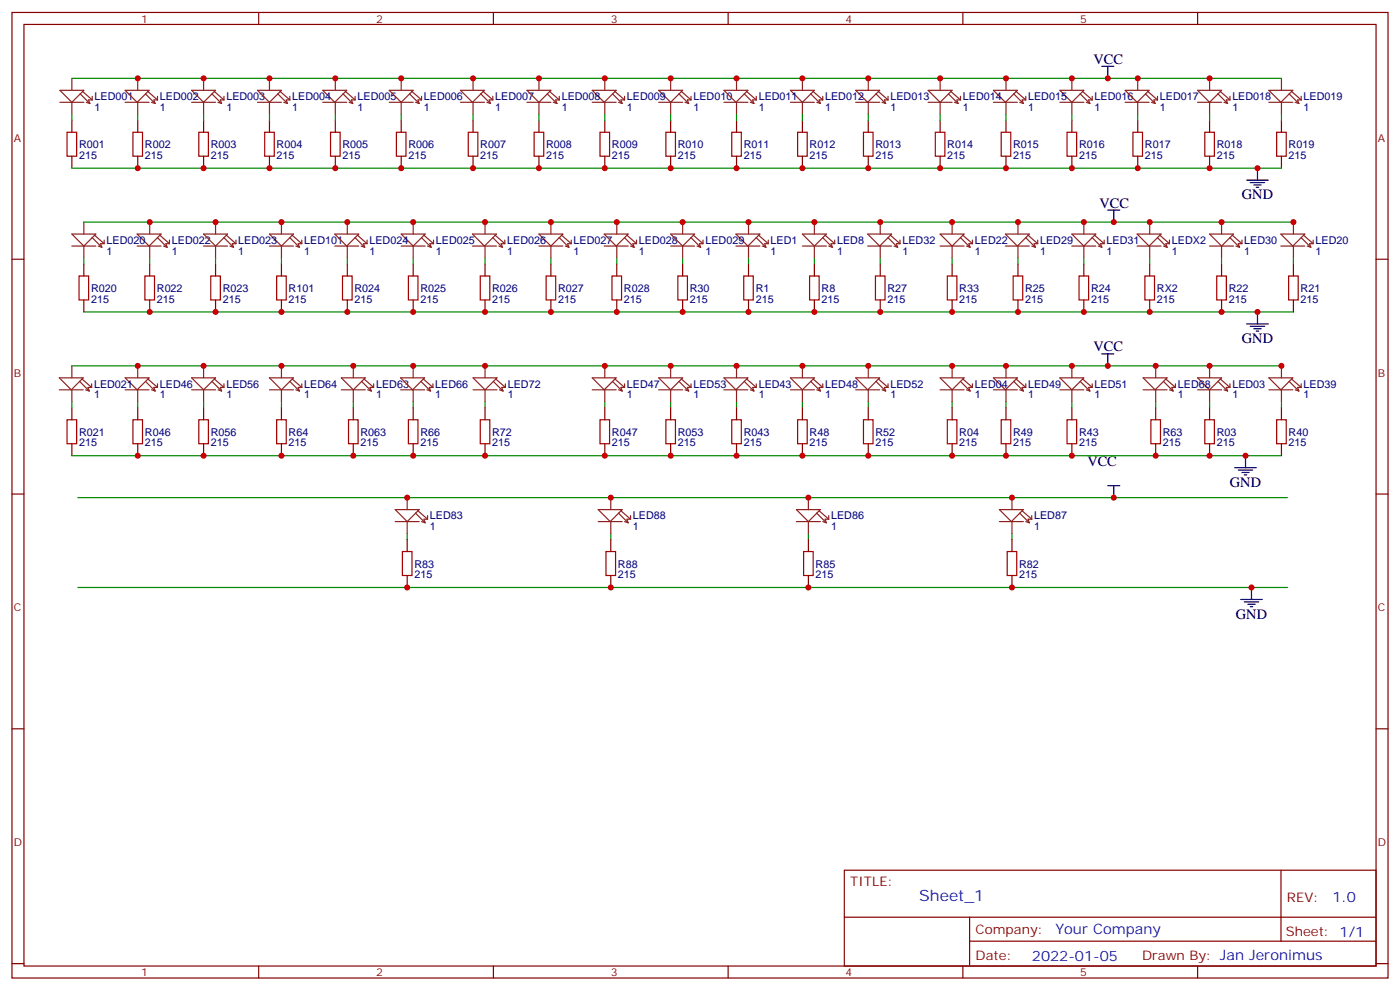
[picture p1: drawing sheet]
<svg xmlns="http://www.w3.org/2000/svg" width="412mm" height="292mm" viewBox="0 0 412 292" stroke-linecap="round" stroke-linejoin="round" font-family="sans-serif">
<g fill="none" stroke="#870000" stroke-width=".35">
<path d="M3.5 3.7h405.4v284.3h-405.4zM7.1 7.2h398.2v277.3h-398.2zM76.2 3.7v3.5M145.3 3.7v3.5M214.5 3.7v3.5M283.6 3.7v3.5M352.8 3.7v3.5M21.2 35.4v3.5M40.6 35.4v3.5M60 35.4v3.5M79.4 35.4v3.5M98.8 35.4v3.5"/>
<path d="M118.2 35.4v3.5M139.3 35.4v3.5M158.7 35.4v3.5M178.2 35.4v3.5M197.6 35.4v3.5M217 35.4v3.5M236.4 35.4v3.5M255.8 35.4v3.5M276.9 35.4v3.5M296.3 35.4v3.5M315.7 35.4v3.5M335.1 35.4v3.5"/>
<path d="M356.3 35.4v3.5M377.5 35.4v3.5M21.2 46v3.5M40.6 46v3.5M60 46v3.5M79.4 46v3.5M98.8 46v3.5M118.2 46v3.5M139.3 46v3.5M158.7 46v3.5M178.2 46v3.5M197.6 46v3.5"/>
<path d="M217 46v3.5M236.4 46v3.5M255.8 46v3.5M276.9 46v3.5M296.3 46v3.5M315.7 46v3.5M335.1 46v3.5M356.3 46v3.5M377.5 46v3.5M3.5 76.3h3.6M24.7 77.8v3.5M44.1 77.8v3.5"/>
<path d="M63.5 77.8v3.5M82.9 77.8v3.5M102.3 77.8v3.5M121.7 77.8v3.5M142.9 77.8v3.5M162.3 77.8v3.5M181.7 77.8v3.5M201.1 77.8v3.5M220.5 77.8v3.5M239.9 77.8v3.5M259.3 77.8v3.5M280.5 77.8v3.5"/>
<path d="M299.9 77.8v3.5M319.3 77.8v3.5M338.7 77.8v3.5M359.8 77.8v3.5M381 77.8v3.5M405.3 76.3h3.6M24.7 88.3v3.6M44.1 88.3v3.6M63.5 88.3v3.6M82.9 88.3v3.6M102.3 88.3v3.6M121.7 88.3v3.6"/>
<path d="M142.9 88.3v3.6M162.3 88.3v3.6M181.7 88.3v3.6M201.1 88.3v3.6M220.5 88.3v3.6M239.9 88.3v3.6M259.3 88.3v3.6M280.5 88.3v3.6M299.9 88.3v3.6M319.3 88.3v3.6M338.7 88.3v3.6M359.8 88.3v3.6"/>
<path d="M381 88.3v3.6M21.2 120.1v3.5M21.2 130.7v3.5M40.6 120.1v3.5M40.6 130.7v3.5M60 120.1v3.5M60 130.7v3.5M82.9 120.1v3.5M82.9 130.7v3.5M104.1 120.1v3.5M104.1 130.7v3.5M121.7 120.1v3.5"/>
<path d="M121.7 130.7v3.5M142.9 120.1v3.5M142.9 130.7v3.5M178.2 120.1v3.5M178.2 130.7v3.5M197.6 120.1v3.5M197.6 130.7v3.5M217 120.1v3.5M217 130.7v3.5M236.4 120.1v3.5M236.4 130.7v3.5M255.8 120.1v3.5"/>
<path d="M255.8 130.7v3.5M280.5 120.1v3.5M280.5 130.7v3.5M296.3 120.1v3.5M296.3 130.7v3.5M315.7 120.1v3.5M315.7 130.7v3.5M340.4 120.1v3.5M340.4 130.7v3.5M356.3 120.1v3.5M356.3 130.7v3.5M377.5 120.1v3.5"/>
<path d="M377.5 130.7v3.5M3.5 145.5h3.6M119.9 158.9v3.5M179.9 158.9v3.5M238.1 158.9v3.5M298.1 158.9v3.5M405.3 145.5h3.6M119.9 169.5v3.5M179.9 169.5v3.5M238.1 169.5v3.5M298.1 169.5v3.5M3.5 214.6h3.6"/>
<path d="M405.3 214.6h3.6M248.7 256.3h156.6v28.2h-156.6zM377.3 256.3v20.9M248.7 270.1h156.5M285.6 277.2h119.6M285.6 270.1v14.1M3.5 283.8h3.6M76.2 284.5v3.5M145.3 284.5v3.5M214.5 284.5v3.5M283.6 284.5v3.5M352.8 284.5v3.5"/>
<path d="M405.3 283.8h3.6"/>
</g>
<g fill="none" stroke="#8c2424" stroke-width=".35">
<path d="M17.6 26.6h7.1l-3.5 3.5zM17.6 30.1h7.1M21.2 23.1v3.5M21.2 30.1v3.6M23.6 27.7l2.9 2.8M24.3 27l2.9 2.4M25.4 30.1l1.1 .4M27.2 28.4v1M27.2 29.4h-1.1l.4 1.1M36.9 26.6h7l-3.5 3.5zM36.9 30.1h7M40.6 23.1v3.5"/>
<path d="M40.6 30.1v3.6M42.9 27.7l2.8 2.8M43.6 27l2.8 2.4M44.6 30.1l1.1 .4M46.4 29.4h-1.1l.4 1.1M46.4 28.4v1M56.4 26.6h7.1l-3.5 3.5zM56.4 30.1h7.1M60 23.1v3.5M60 30.1v3.6M62.4 27.7l2.9 2.8M63.1 27l2.9 2.4"/>
<path d="M64.2 30.1l1.1 .4M66 29.4h-1.1l.4 1.1M66 28.4v1M75.8 26.6h7.1l-3.5 3.5zM75.8 30.1h7.1M79.4 23.1v3.5M79.4 30.1v3.6M81.8 27.7l2.9 2.8M82.5 27l2.9 2.4M83.6 30.1l1.1 .4M85.4 29.4h-1.1l.4 1.1M85.4 28.4v1"/>
<path d="M95.1 26.6h7l-3.5 3.5zM95.1 30.1h7M98.8 23.1v3.5M98.8 30.1v3.6M101.1 27.7l2.8 2.8M101.8 27l2.8 2.4M102.8 30.1l1.1 .4M104.6 29.4h-1.1l.4 1.1M104.6 28.4v1M114.7 26.6h7l-3.5 3.5zM114.7 30.1h7M118.2 23.1v3.5"/>
<path d="M118.2 30.1v3.6M120.6 27.7l2.9 2.8M121.4 27l2.8 2.4M122.4 30.1l1.1 .4M124.2 29.4h-1.1l.4 1.1M124.2 28.4v1M135.6 26.6h7.1l-3.5 3.5zM135.6 30.1h7.1M139.3 23.1v3.5M139.3 30.1v3.6M141.6 27.7l2.9 2.8M142.3 27l2.9 2.4"/>
<path d="M143.4 30.1l1.1 .4M145.2 29.4h-1.1l.4 1.1M145.2 28.4v1M155.2 26.6h7.1l-3.6 3.5zM155.2 30.1h7.1M158.7 23.1v3.5M158.7 30.1v3.6M161.2 27.7l2.8 2.8M161.9 27l2.8 2.4M163 30.1l1 .4M164.7 29.4h-1l.3 1.1M164.7 28.4v1"/>
<path d="M174.4 26.6h7.1l-3.5 3.5zM174.4 30.1h7.1M178.2 23.1v3.5M178.2 30.1v3.6M180.4 27.7l2.9 2.8M181.2 27l2.8 2.4M182.2 30.1l1.1 .4M184 29.4h-1.1l.4 1.1M184 28.4v1M194 26.6h7.1l-3.5 3.5zM194 30.1h7.1M197.6 23.1v3.5"/>
<path d="M197.6 30.1v3.6M200 27.7l2.8 2.8M200.7 27l2.9 2.4M201.8 30.1l1 .4M203.6 29.4h-1.1l.3 1.1M203.6 28.4v1M213.3 26.6h7l-3.5 3.5zM213.3 30.1h7M217 23.1v3.5M217 30.1v3.6M219.3 27.7l2.8 2.8M220 27l2.8 2.4"/>
<path d="M221 30.1l1.1 .4M222.8 29.4h-1.1l.4 1.1M222.8 28.4v1M232.8 26.6h7.1l-3.5 3.5zM232.8 30.1h7.1M236.4 23.1v3.5M236.4 30.1v3.6M238.8 27.7l2.9 2.8M239.5 27l2.9 2.4M240.6 30.1l1.1 .4M242.4 29.4h-1.1l.4 1.1M242.4 28.4v1"/>
<path d="M252.1 26.6h7l-3.5 3.5zM252.1 30.1h7M255.8 23.1v3.5M255.8 30.1v3.6M258.1 27.7l2.8 2.8M258.8 27l2.8 2.4M259.8 30.1l1.1 .4M261.6 29.4h-1.1l.4 1.1M261.6 28.4v1M273.4 26.6h7.1l-3.6 3.5zM273.4 30.1h7.1M276.9 23.1v3.5"/>
<path d="M276.9 30.1v3.6M279.4 27.7l2.8 2.8M280.1 27l2.8 2.4M281.2 30.1l1 .4M282.9 29.4h-1l.3 1.1M282.9 28.4v1M292.6 26.6h7.1l-3.5 3.5zM292.6 30.1h7.1M296.3 23.1v3.5M296.3 30.1v3.6M298.6 27.7l2.8 2.8M299.3 27l2.9 2.4"/>
<path d="M300.4 30.1l1 .4M302.2 29.4h-1.1l.3 1.1M302.2 28.4v1M312.2 26.6h7.1l-3.6 3.5zM312.2 30.1h7.1M315.7 23.1v3.5M315.7 30.1v3.6M318.2 27.7l2.8 2.8M318.9 27l2.8 2.4M320 30.1l1 .4M321.7 29.4h-1l.3 1.1M321.7 28.4v1"/>
<path d="M331.4 26.6h7.1l-3.5 3.5zM331.4 30.1h7.1M335.1 23.1v3.5M335.1 30.1v3.6M337.4 27.7l2.9 2.8M338.1 27l2.9 2.4M339.2 30.1l1.1 .4M341 29.4h-1.1l.4 1.1M341 28.4v1M352.8 26.6h7l-3.5 3.5zM352.8 30.1h7M356.3 23.1v3.5"/>
<path d="M356.3 30.1v3.6M358.8 27.7l2.8 2.8M359.5 27l2.8 2.4M360.5 30.1l1.1 .4M362.3 29.4h-1.1l.4 1.1M362.3 28.4v1M373.8 26.6h7l-3.5 3.5zM373.8 30.1h7M377.5 23.1v3.5M377.5 30.1v3.6M379.8 27.7l2.8 2.8M380.5 27l2.8 2.4"/>
<path d="M381.5 30.1l1.1 .4M383.3 29.4h-1.1l.4 1.1M383.3 28.4v1M21.2 68.9h7l-3.5 3.6zM21.2 72.5h7M24.7 65.4v3.5M24.7 72.5v3.5M27.2 70l2.8 2.8M27.9 69.3l2.8 2.5M28.9 72.5l1.1 .3M30.7 71.8h-1.1l.4 1M30.7 70.7v1.1"/>
<path d="M40.4 68.9h7l-3.5 3.6zM40.4 72.5h7M44.1 65.4v3.5M44.1 72.5v3.5M46.4 70l2.8 2.8M47.1 69.3l2.8 2.5M48.2 72.5l1 .3M49.9 71.8h-1l.3 1M49.9 70.7v1.1M60 68.9h7l-3.5 3.6zM60 72.5h7M63.5 65.4v3.5"/>
<path d="M63.5 72.5v3.5M66 70l2.8 2.8M66.7 69.3l2.8 2.5M67.7 72.5l1.1 .3M69.5 71.8h-1.1l.4 1M69.5 70.7v1.1M79.4 68.9h7l-3.5 3.6zM79.4 72.5h7M82.9 65.4v3.5M82.9 72.5v3.5M85.4 70l2.8 2.8M86.1 69.3l2.8 2.5"/>
<path d="M87.1 72.5l1.1 .3M88.9 70.7v1.1M88.9 71.8h-1.1l.4 1M98.6 68.9h7.1l-3.6 3.6zM98.6 72.5h7.1M102.3 65.4v3.5M102.3 72.5v3.5M104.6 70l2.8 2.8M105.3 69.3l2.8 2.5M106.4 72.5l1 .3M108.1 71.8h-1l.3 1M108.1 70.7v1.1"/>
<path d="M118.2 68.9h7l-3.5 3.6zM118.2 72.5h7M121.7 65.4v3.5M121.7 72.5v3.5M124.2 70l2.8 2.8M124.9 69.3l2.8 2.5M125.9 72.5l1.1 .3M127.7 71.8h-1.1l.4 1M127.7 70.7v1.1M139.2 68.9h7l-3.5 3.6zM139.2 72.5h7M142.9 65.4v3.5"/>
<path d="M142.9 72.5v3.5M145.2 70l2.8 2.8M145.9 69.3l2.8 2.5M146.9 72.5l1.1 .3M148.7 71.8h-1.1l.4 1M148.7 70.7v1.1M158.7 68.9h7.1l-3.5 3.6zM158.7 72.5h7.1M162.3 65.4v3.5M162.3 72.5v3.5M164.7 70l2.9 2.8M165.5 69.3l2.8 2.5"/>
<path d="M166.5 72.5l1.1 .3M168.3 71.8h-1.1l.4 1M168.3 70.7v1.1M178 68.9h7l-3.5 3.6zM178 72.5h7M181.7 65.4v3.5M181.7 72.5v3.5M184 70l2.8 2.8M184.7 69.3l2.8 2.5M185.7 72.5l1.1 .3M187.5 71.8h-1.1l.4 1M187.5 70.7v1.1"/>
<path d="M197.6 68.9h7l-3.5 3.6zM197.6 72.5h7M201.1 65.4v3.5M201.1 72.5v3.5M203.6 70l2.8 2.8M204.3 69.3l2.8 2.5M205.3 72.5l1.1 .3M207.1 71.8h-1.1l.4 1M207.1 70.7v1.1M216.8 68.9h7l-3.5 3.6zM216.8 72.5h7M220.5 65.4v3.5"/>
<path d="M220.5 72.5v3.5M222.8 70l2.8 2.8M223.5 69.3l2.8 2.5M224.5 72.5l1.1 .3M226.3 71.8h-1.1l.4 1M226.3 70.7v1.1M236.4 68.9h7l-3.5 3.6zM236.4 72.5h7M239.9 65.4v3.5M239.9 72.5v3.5M242.4 70l2.8 2.8M243.1 69.3l2.8 2.5"/>
<path d="M244.1 72.5l1.1 .3M245.9 71.8h-1.1l.4 1M245.9 70.7v1.1M255.6 68.9h7l-3.5 3.6zM255.6 72.5h7M259.3 65.4v3.5M259.3 72.5v3.5M261.6 70l2.8 2.8M262.3 69.3l2.8 2.5M263.4 72.5l1 .3M265.1 71.8h-1l.3 1M265.1 70.7v1.1"/>
<path d="M276.9 68.9h7.1l-3.5 3.6zM276.9 72.5h7.1M280.5 65.4v3.5M280.5 72.5v3.5M282.9 70l2.9 2.8M283.6 69.3l2.9 2.5M284.7 72.5l1.1 .3M286.5 71.8h-1.1l.4 1M286.5 70.7v1.1M296.2 68.9h7l-3.5 3.6zM296.2 72.5h7M299.9 65.4v3.5"/>
<path d="M299.9 72.5v3.5M302.2 70l2.8 2.8M302.9 69.3l2.8 2.5M303.9 72.5l1.1 .3M305.7 71.8h-1.1l.4 1M305.7 70.7v1.1M315.7 68.9h7.1l-3.5 3.6zM315.7 72.5h7.1M319.3 65.4v3.5M319.3 72.5v3.5M321.7 70l2.9 2.8M322.4 69.3l2.9 2.5"/>
<path d="M323.5 72.5l1.1 .3M325.3 71.8h-1.1l.4 1M325.3 70.7v1.1M335 68.9h7l-3.5 3.6zM335 72.5h7M338.7 65.4v3.5M338.7 72.5v3.5M341 70l2.8 2.8M341.7 69.3l2.8 2.5M342.7 72.5l1.1 .3M344.5 71.8h-1.1l.4 1M344.5 70.7v1.1"/>
<path d="M356.3 68.9h7.1l-3.6 3.6zM356.3 72.5h7.1M359.8 65.4v3.5M359.8 72.5v3.5M362.3 70l2.8 2.8M363 69.3l2.8 2.5M364.1 72.5l1 .3M365.8 71.8h-1l.3 1M365.8 70.7v1.1M377.3 68.9h7.1l-3.6 3.6zM377.3 72.5h7.1M381 65.4v3.5"/>
<path d="M381 72.5v3.5M383.3 70l2.8 2.8M384 69.3l2.8 2.5M385.1 72.5l1 .3M386.8 71.8h-1l.3 1M386.8 70.7v1.1M17.5 111.3h7l-3.5 3.5zM17.5 114.8h7M21.2 107.7v3.6M21.2 114.8v3.5M23.5 112.3l2.8 2.8M24.2 111.6l2.8 2.5"/>
<path d="M25.2 114.8l1.1 .3M27 114.1h-1.1l.4 1M27 113v1.1M36.9 111.3h7l-3.5 3.5zM36.9 114.8h7M40.6 107.7v3.6M40.6 114.8v3.5M42.9 112.3l2.8 2.8M43.6 111.6l2.8 2.5M44.6 114.8l1.1 .3M46.4 113v1.1M46.4 114.1h-1.1l.4 1"/>
<path d="M56.4 111.3h7.1l-3.5 3.5zM56.4 114.8h7.1M60 107.7v3.6M60 114.8v3.5M62.4 112.3l2.9 2.8M63.1 111.6l2.9 2.5M64.2 114.8l1.1 .3M66 113v1.1M66 114.1h-1.1l.4 1M79.4 111.3h7l-3.5 3.5zM79.4 114.8h7M82.9 107.7v3.6"/>
<path d="M82.9 114.8v3.5M85.4 112.3l2.8 2.8M86.1 111.6l2.8 2.5M87.1 114.8l1.1 .3M88.9 113v1.1M88.9 114.1h-1.1l.4 1M100.5 111.3h7.1l-3.5 3.5zM100.5 114.8h7.1M104.1 107.7v3.6M104.1 114.8v3.5M106.5 112.3l2.9 2.8M107.2 111.6l2.9 2.5"/>
<path d="M108.3 114.8l1.1 .3M110.1 114.1h-1.1l.4 1M110.1 113v1.1M118 111.3h7.1l-3.6 3.5zM118 114.8h7.1M121.7 107.7v3.6M121.7 114.8v3.5M124 112.3l2.8 2.8M124.7 111.6l2.8 2.5M125.8 114.8l1 .3M127.5 114.1h-1l.3 1M127.5 113v1.1"/>
<path d="M139.3 111.3h7.1l-3.5 3.5zM139.3 114.8h7.1M142.9 107.7v3.6M142.9 114.8v3.5M145.3 112.3l2.9 2.8M146 111.6l2.9 2.5M147.1 114.8l1.1 .3M148.9 114.1h-1.1l.4 1M148.9 113v1.1M174.4 111.3h7.1l-3.5 3.5zM174.4 114.8h7.1M178.2 107.7v3.6"/>
<path d="M178.2 114.8v3.5M180.4 112.3l2.9 2.8M181.2 111.6l2.8 2.5M182.2 114.8l1.1 .3M184 113v1.1M184 114.1h-1.1l.4 1M194 111.3h7.1l-3.5 3.5zM194 114.8h7.1M197.6 107.7v3.6M197.6 114.8v3.5M200 112.3l2.8 2.8M200.7 111.6l2.9 2.5"/>
<path d="M201.8 114.8l1 .3M203.6 113v1.1M203.6 114.1h-1.1l.3 1M213.3 111.3h7l-3.5 3.5zM213.3 114.8h7M217 107.7v3.6M217 114.8v3.5M219.3 112.3l2.8 2.8M220 111.6l2.8 2.5M221 114.8l1.1 .3M222.8 113v1.1M222.8 114.1h-1.1l.4 1"/>
<path d="M232.8 111.3h7.1l-3.5 3.5zM232.8 114.8h7.1M236.4 107.7v3.6M236.4 114.8v3.5M238.8 112.3l2.9 2.8M239.5 111.6l2.9 2.5M240.6 114.8l1.1 .3M242.4 113v1.1M242.4 114.1h-1.1l.4 1M252.1 111.3h7l-3.5 3.5zM252.1 114.8h7M255.8 107.7v3.6"/>
<path d="M255.8 114.8v3.5M258.1 112.3l2.8 2.8M258.8 111.6l2.8 2.5M259.8 114.8l1.1 .3M261.6 113v1.1M261.6 114.1h-1.1l.4 1M276.9 111.3h7.1l-3.5 3.5zM276.9 114.8h7.1M280.5 107.7v3.6M280.5 114.8v3.5M282.9 112.3l2.9 2.8M283.6 111.6l2.9 2.5"/>
<path d="M284.7 114.8l1.1 .3M286.5 113v1.1M286.5 114.1h-1.1l.4 1M292.6 111.3h7.1l-3.5 3.5zM292.6 114.8h7.1M296.3 107.7v3.6M296.3 114.8v3.5M298.6 112.3l2.8 2.8M299.3 111.6l2.9 2.5M300.4 114.8l1 .3M302.2 113v1.1M302.2 114.1h-1.1l.3 1"/>
<path d="M312.2 111.3h7.1l-3.6 3.5zM312.2 114.8h7.1M315.7 107.7v3.6M315.7 114.8v3.5M318.2 112.3l2.8 2.8M318.9 111.6l2.8 2.5M320 114.8l1 .3M321.7 113v1.1M321.7 114.1h-1l.3 1M336.7 111.3h7.1l-3.5 3.5zM336.7 114.8h7.1M340.4 107.7v3.6"/>
<path d="M340.4 114.8v3.5M342.7 112.3l2.8 2.8M343.4 111.6l2.9 2.5M344.5 114.8l1 .3M346.3 114.1h-1.1l.3 1M346.3 113v1.1M352.8 111.3h7l-3.5 3.5zM352.8 114.8h7M356.3 107.7v3.6M356.3 114.8v3.5M358.8 112.3l2.8 2.8M359.5 111.6l2.8 2.5"/>
<path d="M360.5 114.8l1.1 .3M362.3 113v1.1M362.3 114.1h-1.1l.4 1M373.8 111.3h7l-3.5 3.5zM373.8 114.8h7M377.5 107.7v3.6M377.5 114.8v3.5M379.8 112.3l2.8 2.8M380.5 111.6l2.8 2.5M381.5 114.8l1.1 .3M383.3 113v1.1M383.3 114.1h-1.1l.4 1"/>
<path d="M116.4 150.1h7.1l-3.6 3.5zM116.4 153.6h7.1M119.9 146.5v3.6M119.9 153.6v3.5M122.4 151.1l2.8 2.9M123.1 150.4l2.8 2.5M124.2 153.6l1 .4M125.9 151.8v1.1M125.9 152.9h-1l.3 1.1M176.2 150.1h7.1l-3.6 3.5zM176.2 153.6h7.1M179.9 146.5v3.6"/>
<path d="M179.9 153.6v3.5M182.2 151.1l2.8 2.9M182.9 150.4l2.8 2.5M184 153.6l1 .4M185.7 152.9h-1l.3 1.1M185.7 151.8v1.1M234.6 150.1h7.1l-3.6 3.5zM234.6 153.6h7.1M238.1 146.5v3.6M238.1 153.6v3.5M240.6 151.1l2.8 2.9M241.3 150.4l2.8 2.5"/>
<path d="M242.4 153.6l1 .4M244.1 152.9h-1l.3 1.1M244.1 151.8v1.1M294.4 150.1h7l-3.5 3.5zM294.4 153.6h7M298.1 146.5v3.6M298.1 153.6v3.5M300.4 151.1l2.8 2.9M301.1 150.4l2.8 2.5M302.2 153.6l1 .4M303.9 152.9h-1l.3 1.1M303.9 151.8v1.1"/>
</g>
<g fill="none" stroke="#a10000" stroke-width=".35">
<path d="M19.8 38.9h2.8v7.1h-2.8zM39.2 38.9h2.8v7.1h-2.8zM58.6 38.9h2.8v7.1h-2.8zM78 38.9h2.8v7.1h-2.8zM97.4 38.9h2.8v7.1h-2.8zM116.8 38.9h2.8v7.1h-2.8zM137.9 38.9h2.9v7.1h-2.9zM157.3 38.9h2.9v7.1h-2.9zM176.7 38.9h2.9v7.1h-2.9zM196.1 38.9h2.9v7.1h-2.9zM215.5 38.9h2.9v7.1h-2.9zM234.9 38.9h2.9v7.1h-2.9z"/>
<path d="M254.4 38.9h2.8v7.1h-2.8zM275.5 38.9h2.8v7.1h-2.8zM294.9 38.9h2.8v7.1h-2.8zM314.3 38.9h2.8v7.1h-2.8zM333.7 38.9h2.8v7.1h-2.8zM354.9 38.9h2.8v7.1h-2.8zM376.1 38.9h2.8v7.1h-2.8zM23.3 81.3h2.8v7h-2.8zM42.7 81.3h2.8v7h-2.8zM62.1 81.3h2.8v7h-2.8zM81.5 81.3h2.8v7h-2.8zM100.9 81.3h2.8v7h-2.8z"/>
<path d="M120.3 81.3h2.8v7h-2.8zM141.5 81.3h2.8v7h-2.8zM160.9 81.3h2.8v7h-2.8zM180.3 81.3h2.8v7h-2.8zM199.7 81.3h2.8v7h-2.8zM219.1 81.3h2.8v7h-2.8zM238.5 81.3h2.8v7h-2.8zM257.9 81.3h2.8v7h-2.8zM279 81.3h2.9v7h-2.9zM298.4 81.3h2.9v7h-2.9zM317.9 81.3h2.8v7h-2.8zM337.3 81.3h2.8v7h-2.8z"/>
<path d="M358.4 81.3h2.8v7h-2.8zM379.6 81.3h2.8v7h-2.8zM19.8 123.6h2.8v7.1h-2.8zM39.2 123.6h2.8v7.1h-2.8zM58.6 123.6h2.8v7.1h-2.8zM81.5 123.6h2.8v7.1h-2.8zM102.7 123.6h2.8v7.1h-2.8zM120.3 123.6h2.8v7.1h-2.8zM141.5 123.6h2.8v7.1h-2.8zM176.7 123.6h2.9v7.1h-2.9zM196.1 123.6h2.9v7.1h-2.9zM215.5 123.6h2.9v7.1h-2.9z"/>
<path d="M234.9 123.6h2.9v7.1h-2.9zM254.4 123.6h2.8v7.1h-2.8zM279 123.6h2.9v7.1h-2.9zM294.9 123.6h2.8v7.1h-2.8zM314.3 123.6h2.8v7.1h-2.8zM339 123.6h2.8v7.1h-2.8zM354.9 123.6h2.8v7.1h-2.8zM376.1 123.6h2.8v7.1h-2.8zM118.5 162.4h2.9v7.1h-2.9zM178.5 162.4h2.8v7.1h-2.8zM236.7 162.4h2.8v7.1h-2.8zM296.7 162.4h2.8v7.1h-2.8z"/>
</g>
<g fill="none" stroke="#008700" stroke-width=".35">
<path d="M21.2 23.1h356.3M21.2 33.7v1.7M40.6 33.7v1.7M60 33.7v1.7M79.4 33.7v1.7M98.8 33.7v1.7M118.2 33.7v1.7M139.3 33.7v1.7M158.7 33.7v1.7M178.2 33.7v1.7M197.6 33.7v1.7M217 33.7v1.7"/>
<path d="M236.4 33.7v1.7M255.8 33.7v1.7M276.9 33.7v1.7M296.3 33.7v1.7M315.7 33.7v1.7M335.1 33.7v1.7M356.3 33.7v1.7M377.5 33.7v1.7M21.2 49.5h356.3M24.7 65.4h356.3M24.7 76v1.8M44.1 76v1.8"/>
<path d="M63.5 76v1.8M82.9 76v1.8M102.3 76v1.8M121.7 76v1.8M142.9 76v1.8M162.3 76v1.8M181.7 76v1.8M201.1 76v1.8M220.5 76v1.8M239.9 76v1.8M259.3 76v1.8M280.5 76v1.8"/>
<path d="M299.9 76v1.8M319.3 76v1.8M338.7 76v1.8M359.8 76v1.8M381 76v1.8M24.7 91.9h356.3M21.2 107.7h356.3M21.2 118.3v1.8M40.6 118.3v1.8M60 118.3v1.8M82.9 118.3v1.8M104.1 118.3v1.8"/>
<path d="M121.7 118.3v1.8M142.9 118.3v1.8M178.2 118.3v1.8M197.6 118.3v1.8M217 118.3v1.8M236.4 118.3v1.8M255.8 118.3v1.8M280.5 118.3v1.8M296.3 118.3v1.8M315.7 118.3v1.8M340.4 118.3v1.8M356.3 118.3v1.8"/>
<path d="M377.5 118.3v1.8M21.2 134.2h356.3M22.9 146.5h356.3M119.9 157.1v1.8M179.9 157.1v1.8M238.1 157.1v1.8M298.1 157.1v1.8M22.9 173h356.3"/>
</g>
<g fill="none" stroke="#000" stroke-width=".35">
<path d="M324.6 19.5h3.5M326.3 19.5v3.6M367.2 53.1h6.4M368.3 53.8h4.2M369.4 54.5h2.1M370.1 55.2h.7M370.4 49.5v3.6M326.3 61.9h3.5M328.1 61.9v3.5M367.2 95.4h6.4M368.3 96.1h4.2M369.4 96.8h2.1"/>
<path d="M370.1 97.5h.7M370.4 91.9v3.5M324.6 104.2h3.5M326.3 104.2v3.5M363.7 137.7h6.4M364.8 138.4h4.2M365.8 139.1h2.1M366.5 139.8h.7M366.9 134.2v3.5M326.3 143h3.5M328.1 143v3.5M365.5 176.5h6.3"/>
<path d="M366.5 177.2h4.3M367.6 177.9h2.1M368.3 178.6h.7M368.7 173v3.5"/>
</g>
<g fill="#c00">
<circle cx="356.3" cy="49.5" r=".88"/>
<circle cx="335.1" cy="49.5" r=".88"/>
<circle cx="315.7" cy="49.5" r=".88"/>
<circle cx="296.3" cy="49.5" r=".88"/>
<circle cx="276.9" cy="49.5" r=".88"/>
<circle cx="255.8" cy="49.5" r=".88"/>
<circle cx="236.4" cy="49.5" r=".88"/>
<circle cx="217" cy="49.5" r=".88"/>
<circle cx="178.2" cy="49.5" r=".88"/>
<circle cx="197.6" cy="49.5" r=".88"/>
<circle cx="158.8" cy="49.5" r=".88"/>
<circle cx="139.3" cy="49.5" r=".88"/>
<circle cx="118.2" cy="49.5" r=".88"/>
<circle cx="98.8" cy="49.5" r=".88"/>
<circle cx="79.4" cy="49.5" r=".88"/>
<circle cx="60" cy="49.5" r=".88"/>
<circle cx="40.6" cy="49.5" r=".88"/>
<circle cx="40.6" cy="23.1" r=".88"/>
<circle cx="60" cy="23.1" r=".88"/>
<circle cx="79.4" cy="23.1" r=".88"/>
<circle cx="98.8" cy="23.1" r=".88"/>
<circle cx="118.2" cy="23.1" r=".88"/>
<circle cx="139.3" cy="23.1" r=".88"/>
<circle cx="158.8" cy="23.1" r=".88"/>
<circle cx="178.2" cy="23.1" r=".88"/>
<circle cx="197.6" cy="23.1" r=".88"/>
<circle cx="217" cy="23.1" r=".88"/>
<circle cx="236.4" cy="23.1" r=".88"/>
<circle cx="255.8" cy="23.1" r=".88"/>
<circle cx="276.9" cy="23.1" r=".88"/>
<circle cx="296.3" cy="23.1" r=".88"/>
<circle cx="315.7" cy="23.1" r=".88"/>
<circle cx="335.1" cy="23.1" r=".88"/>
<circle cx="356.3" cy="23.1" r=".88"/>
<circle cx="338.7" cy="65.4" r=".88"/>
<circle cx="319.3" cy="65.4" r=".88"/>
<circle cx="299.9" cy="65.4" r=".88"/>
<circle cx="280.5" cy="65.4" r=".88"/>
<circle cx="239.9" cy="65.4" r=".88"/>
<circle cx="220.5" cy="65.4" r=".88"/>
<circle cx="201.1" cy="65.4" r=".88"/>
<circle cx="181.7" cy="65.4" r=".88"/>
<circle cx="162.3" cy="65.4" r=".88"/>
<circle cx="142.9" cy="65.4" r=".88"/>
<circle cx="121.7" cy="65.4" r=".88"/>
<circle cx="82.9" cy="65.4" r=".88"/>
<circle cx="63.5" cy="65.4" r=".88"/>
<circle cx="44.1" cy="65.4" r=".88"/>
<circle cx="44.1" cy="91.9" r=".88"/>
<circle cx="63.5" cy="91.9" r=".88"/>
<circle cx="82.9" cy="91.9" r=".88"/>
<circle cx="102.3" cy="91.9" r=".88"/>
<circle cx="121.7" cy="91.9" r=".88"/>
<circle cx="142.9" cy="91.9" r=".88"/>
<circle cx="162.3" cy="91.9" r=".88"/>
<circle cx="201.1" cy="91.9" r=".88"/>
<circle cx="181.7" cy="91.9" r=".88"/>
<circle cx="220.5" cy="91.9" r=".88"/>
<circle cx="239.9" cy="91.9" r=".88"/>
<circle cx="259.3" cy="91.9" r=".88"/>
<circle cx="280.5" cy="91.9" r=".88"/>
<circle cx="299.9" cy="91.9" r=".88"/>
<circle cx="319.3" cy="91.9" r=".88"/>
<circle cx="338.7" cy="91.9" r=".88"/>
<circle cx="359.8" cy="91.9" r=".88"/>
<circle cx="381" cy="65.4" r=".88"/>
<circle cx="359.8" cy="65.4" r=".88"/>
<circle cx="259.3" cy="65.4" r=".88"/>
<circle cx="102.3" cy="65.4" r=".88"/>
<circle cx="40.6" cy="107.7" r=".88"/>
<circle cx="40.6" cy="134.2" r=".88"/>
<circle cx="197.6" cy="134.2" r=".88"/>
<circle cx="178.2" cy="134.2" r=".88"/>
<circle cx="217" cy="134.2" r=".88"/>
<circle cx="236.4" cy="134.2" r=".88"/>
<circle cx="255.8" cy="134.2" r=".88"/>
<circle cx="296.3" cy="134.2" r=".88"/>
<circle cx="315.7" cy="134.2" r=".88"/>
<circle cx="356.3" cy="134.2" r=".88"/>
<circle cx="377.5" cy="107.7" r=".88"/>
<circle cx="217" cy="107.7" r=".88"/>
<circle cx="178.2" cy="107.7" r=".88"/>
<circle cx="236.4" cy="107.7" r=".88"/>
<circle cx="296.3" cy="107.7" r=".88"/>
<circle cx="356.3" cy="107.7" r=".88"/>
<circle cx="315.7" cy="107.7" r=".88"/>
<circle cx="255.8" cy="107.7" r=".88"/>
<circle cx="197.6" cy="107.7" r=".88"/>
<circle cx="60" cy="107.7" r=".88"/>
<circle cx="119.9" cy="173" r=".88"/>
<circle cx="179.9" cy="173" r=".88"/>
<circle cx="238.1" cy="173" r=".88"/>
<circle cx="298.1" cy="173" r=".88"/>
<circle cx="119.9" cy="146.5" r=".88"/>
<circle cx="179.9" cy="146.5" r=".88"/>
<circle cx="238.1" cy="146.5" r=".88"/>
<circle cx="298.1" cy="146.5" r=".88"/>
<circle cx="370.4" cy="49.5" r=".88"/>
<circle cx="370.4" cy="91.9" r=".88"/>
<circle cx="366.9" cy="134.2" r=".88"/>
<circle cx="368.7" cy="173" r=".88"/>
<circle cx="326.3" cy="23.1" r=".88"/>
<circle cx="328.1" cy="146.5" r=".88"/>
<circle cx="326.3" cy="107.7" r=".88"/>
<circle cx="328.1" cy="65.4" r=".88"/>
<circle cx="60" cy="134.2" r=".88"/>
<circle cx="82.9" cy="107.7" r=".88"/>
<circle cx="82.9" cy="134.2" r=".88"/>
<circle cx="104.1" cy="107.7" r=".88"/>
<circle cx="104.1" cy="134.2" r=".88"/>
<circle cx="121.7" cy="107.7" r=".88"/>
<circle cx="121.7" cy="134.2" r=".88"/>
<circle cx="142.9" cy="107.7" r=".88"/>
<circle cx="142.9" cy="134.2" r=".88"/>
<circle cx="340.4" cy="107.7" r=".88"/>
<circle cx="340.4" cy="134.2" r=".88"/>
<circle cx="280.5" cy="107.7" r=".88"/>
<circle cx="280.5" cy="134.2" r=".88"/>
</g>
<text font-size="4.6" fill="#00f" x="270.8" y="265.3">Sheet_1</text>
<g font-size="4.2">
<text x="322.1" y="18.8">VCC</text>
<text x="365.8" y="58.7">GND</text>
<text x="323.8" y="61.2">VCC</text>
<text x="365.8" y="101">GND</text>
<text x="322.1" y="103.5">VCC</text>
<text x="320.3" y="137.4">VCC</text>
<text x="362.3" y="143.4">GND</text>
<text x="364.1" y="182.2">GND</text>
</g>
<g font-size="4.2" fill="#00f">
<text x="392.5" y="265.5">1.0</text>
<text x="310.9" y="275.1">Your Company</text>
<text x="304" y="282.9">2022-01-05</text>
</g>
<g font-size="3.9" fill="#800">
<text x="250.5" y="260.8">TITLE:</text>
<text x="379.1" y="265.5">REV:</text>
<text x="287.4" y="275">Company:</text>
<text x="378.7" y="275.7">Sheet: 1/1</text>
<text x="287.4" y="282.7">Date:</text>
<text x="336.4" y="282.8">Drawn By: Jan Jeronimus</text>
</g>
<g font-size="3.2" fill="#800">
<text x="41.6" y="6.7">1</text>
<text x="110.8" y="6.7">2</text>
<text x="179.9" y="6.7">3</text>
<text x="249.1" y="6.7">4</text>
<text x="318.2" y="6.7">5</text>
<text x="4.1" y="41.8">A</text>
<text x="405.9" y="41.8">A</text>
<text x="4.1" y="110.9">B</text>
<text x="405.9" y="110.9">B</text>
<text x="4.1" y="180.1">C</text>
<text x="405.9" y="180.1">C</text>
<text x="4.1" y="249.2">D</text>
<text x="405.9" y="249.2">D</text>
<text x="41.6" y="287.5">1</text>
<text x="110.8" y="287.5">2</text>
<text x="179.9" y="287.5">3</text>
<text x="249.1" y="287.5">4</text>
<text x="318.2" y="287.5">5</text>
</g>
<g font-size="3.2" fill="#000080">
<text x="27.9" y="29.5">LED001</text>
<text x="47.1" y="29.5">LED002</text>
<text x="66.7" y="29.5">LED003</text>
<text x="86.1" y="29.5">LED004</text>
<text x="105.3" y="29.5">LED005</text>
<text x="124.9" y="29.5">LED006</text>
<text x="145.9" y="29.5">LED007</text>
<text x="165.5" y="29.5">LED008</text>
<text x="184.7" y="29.5">LED009</text>
<text x="204.3" y="29.5">LED010</text>
<text x="223.5" y="29.5">LED011</text>
<text x="243.1" y="29.5">LED012</text>
<text x="262.3" y="29.5">LED013</text>
<text x="283.6" y="29.5">LED014</text>
<text x="302.9" y="29.5">LED015</text>
<text x="322.4" y="29.5">LED016</text>
<text x="341.7" y="29.5">LED017</text>
<text x="363" y="29.5">LED018</text>
<text x="384" y="29.5">LED019</text>
<text x="27.9" y="32.7">1</text>
<text x="47.1" y="32.7">1</text>
<text x="66.7" y="32.7">1</text>
<text x="86.1" y="32.7">1</text>
<text x="105.3" y="32.7">1</text>
<text x="124.9" y="32.7">1</text>
<text x="145.9" y="32.7">1</text>
<text x="165.5" y="32.7">1</text>
<text x="184.7" y="32.7">1</text>
<text x="204.3" y="32.7">1</text>
<text x="223.5" y="32.7">1</text>
<text x="243.1" y="32.7">1</text>
<text x="262.3" y="32.7">1</text>
<text x="283.6" y="32.7">1</text>
<text x="302.9" y="32.7">1</text>
<text x="322.4" y="32.7">1</text>
<text x="341.7" y="32.7">1</text>
<text x="363" y="32.7">1</text>
<text x="384" y="32.7">1</text>
<text x="23.3" y="46.8">215</text>
<text x="23.3" y="43.7">R001</text>
<text x="42.7" y="46.8">215</text>
<text x="42.7" y="43.7">R002</text>
<text x="62.1" y="46.8">215</text>
<text x="62.1" y="43.7">R003</text>
<text x="81.5" y="46.8">215</text>
<text x="81.5" y="43.7">R004</text>
<text x="100.9" y="46.8">215</text>
<text x="100.9" y="43.7">R005</text>
<text x="120.3" y="46.8">215</text>
<text x="120.3" y="43.7">R006</text>
<text x="141.5" y="46.8">215</text>
<text x="141.5" y="43.7">R007</text>
<text x="160.9" y="46.8">215</text>
<text x="160.9" y="43.7">R008</text>
<text x="180.3" y="46.8">215</text>
<text x="180.3" y="43.7">R009</text>
<text x="199.7" y="46.8">215</text>
<text x="199.7" y="43.7">R010</text>
<text x="219.1" y="46.8">215</text>
<text x="219.1" y="43.7">R011</text>
<text x="238.5" y="46.8">215</text>
<text x="238.5" y="43.7">R012</text>
<text x="257.9" y="46.8">215</text>
<text x="257.9" y="43.7">R013</text>
<text x="279" y="46.8">215</text>
<text x="279" y="43.7">R014</text>
<text x="298.4" y="46.8">215</text>
<text x="298.4" y="43.7">R015</text>
<text x="317.9" y="46.8">215</text>
<text x="317.9" y="43.7">R016</text>
<text x="337.3" y="46.8">215</text>
<text x="337.3" y="43.7">R017</text>
<text x="358.4" y="46.8">215</text>
<text x="358.4" y="43.7">R018</text>
<text x="379.6" y="46.8">215</text>
<text x="379.6" y="43.7">R019</text>
<text x="31.4" y="71.8">LED020</text>
<text x="50.6" y="71.8">LED022</text>
<text x="70.2" y="71.8">LED023</text>
<text x="89.6" y="71.8">LED101</text>
<text x="108.8" y="71.8">LED024</text>
<text x="128.4" y="71.8">LED025</text>
<text x="149.4" y="71.8">LED026</text>
<text x="169" y="71.8">LED027</text>
<text x="188.2" y="71.8">LED028</text>
<text x="207.8" y="71.8">LED029</text>
<text x="227" y="71.8">LED1</text>
<text x="246.6" y="71.8">LED8</text>
<text x="265.8" y="71.8">LED32</text>
<text x="287.2" y="71.8">LED22</text>
<text x="306.4" y="71.8">LED29</text>
<text x="326" y="71.8">LED31</text>
<text x="345.2" y="71.8">LEDX2</text>
<text x="366.5" y="71.8">LED30</text>
<text x="387.5" y="71.8">LED20</text>
<text x="31.4" y="75">1</text>
<text x="50.6" y="75">1</text>
<text x="70.2" y="75">1</text>
<text x="89.6" y="75">1</text>
<text x="108.8" y="75">1</text>
<text x="128.4" y="75">1</text>
<text x="149.4" y="75">1</text>
<text x="169" y="75">1</text>
<text x="188.2" y="75">1</text>
<text x="207.8" y="75">1</text>
<text x="227" y="75">1</text>
<text x="246.6" y="75">1</text>
<text x="265.8" y="75">1</text>
<text x="287.2" y="75">1</text>
<text x="306.4" y="75">1</text>
<text x="326" y="75">1</text>
<text x="345.2" y="75">1</text>
<text x="366.5" y="75">1</text>
<text x="387.5" y="75">1</text>
<text x="26.8" y="89.1">215</text>
<text x="26.8" y="86">R020</text>
<text x="46.2" y="89.1">215</text>
<text x="46.2" y="86">R022</text>
<text x="65.6" y="89.1">215</text>
<text x="65.6" y="86">R023</text>
<text x="85" y="89.1">215</text>
<text x="85" y="86">R101</text>
<text x="104.4" y="89.1">215</text>
<text x="104.4" y="86">R024</text>
<text x="123.8" y="89.1">215</text>
<text x="123.8" y="86">R025</text>
<text x="145" y="89.1">215</text>
<text x="145" y="86">R026</text>
<text x="164.4" y="89.1">215</text>
<text x="164.4" y="86">R027</text>
<text x="183.8" y="89.1">215</text>
<text x="183.8" y="86">R028</text>
<text x="203.2" y="89.1">215</text>
<text x="203.2" y="86">R30</text>
<text x="222.6" y="89.1">215</text>
<text x="222.6" y="86">R1</text>
<text x="242" y="89.1">215</text>
<text x="242" y="86">R8</text>
<text x="261.4" y="89.1">215</text>
<text x="261.4" y="86">R27</text>
<text x="282.6" y="89.1">215</text>
<text x="282.6" y="86">R33</text>
<text x="302" y="89.1">215</text>
<text x="302" y="86">R25</text>
<text x="321.4" y="89.1">215</text>
<text x="321.4" y="86">R24</text>
<text x="340.8" y="89.1">215</text>
<text x="340.8" y="86">RX2</text>
<text x="361.9" y="89.1">215</text>
<text x="361.9" y="86">R22</text>
<text x="383.1" y="89.1">215</text>
<text x="383.1" y="86">R21</text>
<text x="27.7" y="117.3">1</text>
<text x="27.7" y="114.2">LED021</text>
<text x="47.1" y="117.3">1</text>
<text x="47.1" y="114.2">LED46</text>
<text x="66.7" y="117.3">1</text>
<text x="66.7" y="114.2">LED56</text>
<text x="89.6" y="117.3">1</text>
<text x="89.6" y="114.2">LED64</text>
<text x="110.8" y="117.3">1</text>
<text x="110.8" y="114.2">LED63</text>
<text x="128.2" y="117.3">1</text>
<text x="128.2" y="114.2">LED66</text>
<text x="149.6" y="117.3">1</text>
<text x="149.6" y="114.2">LED72</text>
<text x="184.7" y="117.3">1</text>
<text x="184.7" y="114.2">LED47</text>
<text x="204.3" y="117.3">1</text>
<text x="204.3" y="114.2">LED53</text>
<text x="223.5" y="117.3">1</text>
<text x="223.5" y="114.2">LED43</text>
<text x="243.1" y="117.3">1</text>
<text x="243.1" y="114.2">LED48</text>
<text x="262.3" y="117.3">1</text>
<text x="262.3" y="114.2">LED52</text>
<text x="287.2" y="117.3">1</text>
<text x="287.2" y="114.2">LED04</text>
<text x="302.9" y="117.3">1</text>
<text x="302.9" y="114.2">LED49</text>
<text x="322.4" y="117.3">1</text>
<text x="322.4" y="114.2">LED51</text>
<text x="347" y="117.3">1</text>
<text x="347" y="114.2">LED68</text>
<text x="363" y="117.3">1</text>
<text x="363" y="114.2">LED03</text>
<text x="384" y="117.3">1</text>
<text x="384" y="114.2">LED39</text>
<text x="23.3" y="131.4">215</text>
<text x="23.3" y="128.4">R021</text>
<text x="42.7" y="131.4">215</text>
<text x="42.7" y="128.4">R046</text>
<text x="62.1" y="131.4">215</text>
<text x="62.1" y="128.4">R056</text>
<text x="85" y="131.4">215</text>
<text x="85" y="128.4">R64</text>
<text x="106.2" y="131.4">215</text>
<text x="106.2" y="128.4">R063</text>
<text x="123.8" y="131.4">215</text>
<text x="123.8" y="128.4">R66</text>
<text x="145" y="131.4">215</text>
<text x="145" y="128.4">R72</text>
<text x="180.3" y="131.4">215</text>
<text x="180.3" y="128.4">R047</text>
<text x="199.7" y="131.4">215</text>
<text x="199.7" y="128.4">R053</text>
<text x="219.1" y="131.4">215</text>
<text x="219.1" y="128.4">R043</text>
<text x="238.5" y="131.4">215</text>
<text x="238.5" y="128.4">R48</text>
<text x="257.9" y="131.4">215</text>
<text x="257.9" y="128.4">R52</text>
<text x="282.6" y="131.4">215</text>
<text x="282.6" y="128.4">R04</text>
<text x="298.4" y="131.4">215</text>
<text x="298.4" y="128.4">R49</text>
<text x="317.9" y="131.4">215</text>
<text x="317.9" y="128.4">R43</text>
<text x="342.5" y="131.4">215</text>
<text x="342.5" y="128.4">R63</text>
<text x="358.4" y="131.4">215</text>
<text x="358.4" y="128.4">R03</text>
<text x="379.6" y="131.4">215</text>
<text x="379.6" y="128.4">R40</text>
<text x="126.6" y="153">LED83</text>
<text x="186.4" y="153">LED88</text>
<text x="244.8" y="153">LED86</text>
<text x="304.6" y="153">LED87</text>
<text x="126.6" y="156.1">1</text>
<text x="186.4" y="156.1">1</text>
<text x="244.8" y="156.1">1</text>
<text x="304.6" y="156.1">1</text>
<text x="122.1" y="167.2">R83</text>
<text x="182" y="167.2">R88</text>
<text x="240.2" y="167.2">R85</text>
<text x="300.2" y="167.2">R82</text>
<text x="122.1" y="170.2">215</text>
<text x="182" y="170.2">215</text>
<text x="240.2" y="170.2">215</text>
<text x="300.2" y="170.2">215</text>
</g>
</svg>
